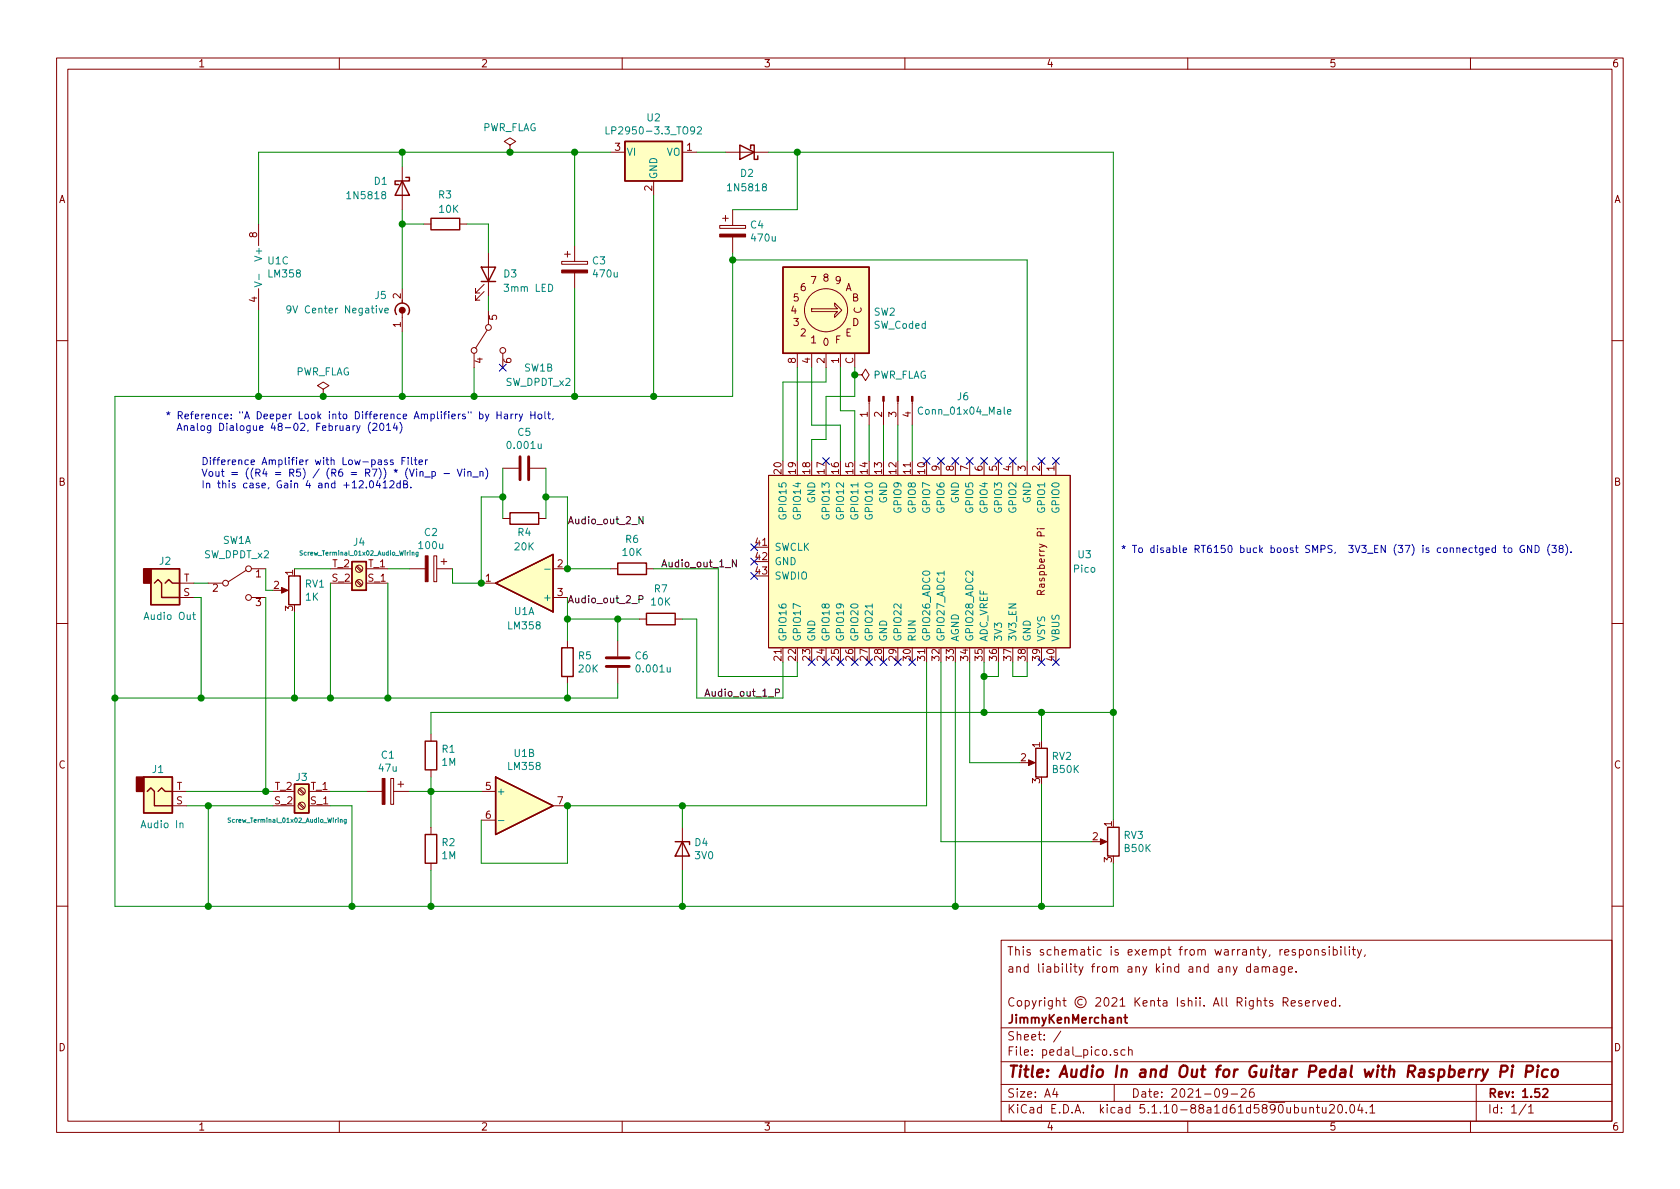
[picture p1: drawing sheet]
<svg xmlns="http://www.w3.org/2000/svg" width="297mm" height="210mm" viewBox="0 0 297 210" stroke-linecap="round" stroke-linejoin="round" font-family="sans-serif">
<g fill="none" stroke="#840000" stroke-width=".18">
<path d="M10 10.3h277v189.9h-277zM12 12.2h273v186.1h-273zM60 10.3v1.9M110 10.3v1.9M160 10.3v1.9M210 10.3v1.9M260 10.3v1.9M45.7 39.6v3.8M71.1 29.5v7.6M74.9 39.6h1.3M81.3 39.6h1.2M90.2 25.6l1-.6-1-.6-1 .6 1 .6v1.3"/>
<path d="M90.2 26.9h.1M107.9 26.9h2.6M115.6 32v2.5M120.6 26.9h2.6M127.3 39.9h4.5v.5h-4.5zM127.8 38.6h1M128.3 38.1v1M128.3 26.9h7.6M129.5 37.1v2.8M45.7 51v3.9M71.1 51v2.6M71.1 54.9v3.8"/>
<path d="M85.6 51.6l-1.5 1.5v-.8v.8h.7M85.6 50.3l-1.5 1.5v-.8v.8h.7M86.1 58.4l-2 3.2M86.4 44.7v7.6M86.4 54.9v2.5M99.3 46.2h4.6v.5h-4.6zM99.8 45h1M100.3 44.4v1.1M101.6 43.4v2.8M101.6 48.3v2.7M129.5 41.9v2.8M143.5 54.6h4.6l-.5-.5v-.5l1.2 1.3-1.2 1.2v-.5l.5-.5h-4.6z"/>
<path d="M10 60.2h2M57.1 68.8l1.1-.6-1.1-.6-1 .6 1 .6v1.3M57.1 70.1h.1M83.8 62.5v2.5M88.9 62.5v2.5M141 62.5v2.5M143.5 62.5v2.5M146 62.5v2.5M148.6 62.5v2.5M151.1 66.3h1.3l.6-1 .7 1-.7 1-.6-1M151.1 66.3h.1M151.1 62.5v2.5"/>
<path d="M153.7 71v4.2M156.2 71v4.2M158.7 71v4.2M161.3 71v4.2M285 60.2h2M76.7 98.3h.5v4.6h-.5zM78 99.3h1M78.5 98.8v1M88.9 91.7h1.3M88.9 82.8h2.8M93.7 82.8h2.8M95.2 91.7h1.3"/>
<path d="M135.9 84.1h53.3v30.4h-53.3zM166.4 81.5v2.6M168.9 81.5v2.6M171.4 81.5v2.6M174 81.5v2.6M176.5 81.5v2.6M179.1 81.5v2.6M181.6 81.5v2.6M183.4 93.5h.1M183.8 93.5h.9M184 94.8v-.6l-.2-.2-.3 .1-.1 .2v.5h1.3M184.1 81.5v2.6"/>
<path d="M186.7 81.5v2.6M10 110.3h2M31.7 103.1h2.6M31.7 105.7h2.6M36.8 103.1h2.6M43.6 100.8l-3.2 2.1M44.4 100.6h2.6M44.4 105.7h2.6M49.5 104.4h1M58.4 103.1h3.8M58.4 100.6h3.8M63 102.8l.8 .8"/>
<path d="M63 100.2l.8 .9M63.1 102.6l.9 .8M63.1 100.1l.9 .8M64.8 103.1h3.8M64.8 100.6h3.8M72.4 100.6h2.8M77.2 100.6h2.8M85.1 103.1h2.5M97.8 100.6h2.5M97.8 105.7h2.5M100.3 113.3v1.2M100.3 119.6v1.3"/>
<path d="M107.9 100.6h1.3M109.2 113.3v2.8M109.2 118.1v2.8M113 109.5h1.3M114.3 100.6h1.3M119.4 109.5h1.2M285 110.3h2M30.5 139.9h2.5M48.3 139.9h3.8M52.8 139.6l.9 .9M53 139.4l.8 .9M54.6 139.9h3.8"/>
<path d="M64.8 139.9h2.8M69.1 137.7h.5v4.5h-.5zM69.6 139.9h2.8M70.4 138.7h1M70.9 138.2v1M76.2 129.8v1.3M76.2 136.1v1.3M85.1 139.9h2.5M181.6 134.9h1M30.5 142.5h2.5M48.3 142.5h3.8M52.8 142.2l.9 .8"/>
<path d="M53 142l.8 .8M54.6 142.5h3.8M76.2 146.3v1.3M76.2 152.6v1.3M85.1 145h2.5M97.8 142.5h2.5M120.6 146.3v7.6M194.3 148.8h1M10 160.2h2M177 166.3h108v32h-108zM218.7 170.9l-.5 1.4-.2 .1M221.1 171l-.4-.1-.3 .3v.6l.3 .1h.4"/>
<path d="M221.1 170.4v1.5M221.8 171h.6l.1 .9M222.5 171.3l-.6 .1a.29 .29 0 0 0-.2 .2 .29 .29 0 0 0 .2 .3h.6M223.2 171.1l.2-.2 .3 .1 .1 .9M223.2 170.9v1M223.8 171.1a.36 .36 0 0 1 .3-.2 .36 .36 0 0 1 .4 .2v.8M225.2 171h.5l.1 .9M225.8 171.3l-.5 .1a.29 .29 0 0 0-.2 .2 .29 .29 0 0 0 .2 .3h.5M226.9 177.2l.7-.1 .1-.2v-.3l-.2-.2h-.6v1.5M227.2 170.9l-.1 1.4-.2 .1h-.4M227.2 171l-.5-.1-.3 .3 .1 .6 .2 .1h.5M227.2 177.2l.5 .7"/>
<path d="M227.8 171.4l.7-.1-.1-.3-.4-.1-.2 .2 .1 .8h.5M228.3 177.4l.7-.1v-.3l-.5-.1-.2 .2 .1 .7h.6M229.2 171.8v.1M229.7 168l.4-.1 .4 .3-.1 .6-.3 .1-.4-.1M229.7 167.9v1.5M230.1 177l-.3-.1-.2 .2 .1 .3 .4 .1v.3h-.5M230.8 177.4l.7-.1-.1-.3-.4-.1-.2 .2 .1 .7h.5M231.1 168l.2-.1 .4 .1v.8l-.2 .1-.4-.1zM232.2 176.9v1M232.4 168h.1a.37 .37 0 0 1 .6 .1v.8M232.4 167.9v1M232.6 176.9l-.4 .3"/>
<path d="M232.9 176.9l.4 1 .4-1M234.2 177.4l.7-.1-.1-.3-.4-.1-.2 .2v.7h.6M234.3 168l-.4-.1-.2 .2 .1 .2 .5 .2v.3h-.6M235 167.4v.2M235 167.9v1M235.7 168l.4-.1 .3 .3v.6l-.3 .1-.4-.1M235.7 167.4v1.5M236.1 177l-.4-.1-.3 .3 .1 .6 .2 .1 .4-.1M236.1 176.4v1.5M236.9 177.8v.1M237.1 167.4v.2M237.1 167.9v1"/>
<path d="M237.8 167.4v1.3l.2 .2M238.6 167.4v.2M238.6 167.9v1M239.1 167.9h.5M239.3 167.4v1.3l.3 .2M240 167.9l.4 1M240.7 167.9l-.5 1.4-.2 .1M241.4 168.8l-.2 .3M285 160.2h2M60 198.3v1.9M110 198.3v1.9M160 198.3v1.9"/>
<path d="M177 194.8h108M177 191.8h108M177 187.8h108M177 181.8h108M186.5 192.5l-.4 1h1M186.8 193v1M187.6 182.3l-1.3 2M197 191.8v3M197.6 185.7l-.4-.1-.2 .2 .1 .2 .5 .2v.3h-.6M198.9 185.7l-.4-.1-.3 .3 .1 .6h.6M199.5 185.7l.3-.1 .3 .1 .1 .9M199.5 185.1v1.5"/>
<path d="M210 198.3v1.9M217 193.2l-.1 .2a.48 .48 0 0 1-.6-.1v-.6a.48 .48 0 0 1 .6-.1l.1 .1a1.19 1.19 0 0 1-.2 1.2l-.5 .1M217.7 193.5h1.1M219.5 192.7l.2-.2h.3l.3 .2v.3v.2l-.9 .8h.9M221.6 192.5a.59 .59 0 0 0-.7 .7l.1 .7 .2 .1 .5-.1 .1-.5-.2-.2-.4-.1-.3 .3M231.6 196l.2-.2 .4 .1v.9M231.6 195.8v1M232.7 195.8h.6M232.9 195.3v1.3l.4 .2M233.8 195.8l.1 .9 .3 .1 .2-.1M234.4 195.8v1M235.1 195.5l.2-.2h.4l.2 .5-.9 1h.9"/>
<path d="M236.7 195.4l.3-.1a.94 .94 0 0 1 0 1.5h-.1a1 1 0 0 1-.2-1.4zM238 196.7v.1M238.8 195.5l.3-.2a.94 .94 0 0 1 0 1.5 .82 .82 0 0 1-.3-1.3zM240.4 195.2l-.3 1.1h.9M240.8 195.8v1M241.6 196.7v.1M242.2 195.8l.4-.5v1.5M242.2 196.8h.9M260 198.3v1.9M261 191.8v6.5M269.8 195.2l-1.2 2M270.3 195.8l.4-.5v1.5"/>
<path d="M270.3 196.8h.8"/>
<circle cx="86.4" cy="57.9" r=".51"/>
<circle cx="146" cy="54.9" r="3.8"/>
<circle cx="83.8" cy="62" r=".51"/>
<circle cx="88.9" cy="62" r=".51"/>
<circle cx="39.9" cy="103.1" r=".51"/>
<circle cx="43.9" cy="100.6" r=".51"/>
<circle cx="43.9" cy="105.7" r=".51"/>
<circle cx="63.5" cy="103.1" r=".63"/>
<circle cx="63.5" cy="100.6" r=".63"/>
<circle cx="53.3" cy="139.9" r=".63"/>
<circle cx="53.3" cy="142.5" r=".63"/>
</g>
<path d="M198.7 179.9h.6M199 179.4v1.3l.3 .2M272.8 192.7l.2-.2h.4l.3 .5-1 1h1" fill="none" stroke="#840000" stroke-width=".3"/>
<path d="M262.1 189.1l.4 1.3M263.1 189.1l-.9 1.8-.3 .2M265.3 189.5h.8a.58 .58 0 0 0 .4-.5 .58 .58 0 0 0-.3-.6h-.7l-.3 2M267.4 189.1l-.2 1.3M267.5 188.4l-.1 .1 .1 .1v-.2v.2M269.8 189.5h.8a.56 .56 0 0 0 .4-.5 .56 .56 0 0 0-.3-.6h-.7l-.3 2M271.9 189.1l-.2 1.3M272 188.4l-.1 .2 .2-.1-.1-.1-.1 .2M273.7 189.2a.68 .68 0 0 0-1 .3l-.1 .6 .2 .2 .1 .1 .6-.1M274.5 189.3a.53 .53 0 0 1 .6-.2 .53 .53 0 0 1 .4 .4l-.1 .6a.54 .54 0 0 1-.5 .4 .54 .54 0 0 1-.6-.4z" fill="none" stroke="#840000" stroke-width=".41"/>
<g fill="#840000" stroke="#840000" stroke-width=".18">
<path d="M127.3 41.4h4.5v.5h-4.5z"/>
<path d="M49.8 103.9l1.1 .5-1.1 .5z"/>
<path d="M161.2 70.1h.2v.9h-.2z"/>
<path d="M158.6 70.1h.3v.9h-.3z"/>
<path d="M156.1 70.1h.2v.9h-.2z"/>
<path d="M153.5 70.1h.3v.9h-.3z"/>
<path d="M67.6 137.7h.5v4.5h-.5z"/>
<path d="M181.9 134.4l1.1 .5-1.1 .5z"/>
<path d="M194.6 148.3l1.1 .5-1.1 .5z"/>
<path d="M75.2 98.3h.5v4.6h-.5z"/>
<path d="M99.3 47.7h4.6v.6h-4.6z"/>
</g>
<g fill="none" stroke="#840000" stroke-width=".25">
<path d="M71.1 32l1.3 2.5h-2.6zM71.8 31.4h.6v.6h-2.6v.6h.7M76.2 38.6h5.1v2h-5.1zM110.5 25h10.1v7h-10.1zM130.8 25.6l2.5 1.3-2.5 1.3zM132.7 26.3v-.7h.6v2.6h.7v-.6M70.1 55.6a1.27 1.27 0 0 1 .2-1.7 1.27 1.27 0 0 1 1.7 0 1.27 1.27 0 0 1 .1 1.7M85.1 47.2h2.5l-1.2 2.6zM85.1 49.8h2.5M138.4 47.2h15.3v15.3h-15.3zM62.2 99.3h2.6v5.1h-2.6zM90.2 90.7h5v2h-5z"/>
<path d="M109.2 99.6h5.1v2h-5.1zM26.7 100.6h5v6.3h-5zM27.3 103.1l.6-.6 .7 .6v2.6h3.1M29.2 103.1l.6-.6 .7 .6h1.2M51.1 101.8h2v5.1h-2zM87.6 103.1l10.2-5.1v10.2zM99.3 114.5h2v5.1h-2zM114.3 108.5h5.1v2h-5.1zM25.4 137.4h5.1v6.4h-5.1zM26 139.9l.7-.6 .6 .6v2.6h3.2M27.9 139.9l.7-.6 .6 .6h1.3M52.1 138.7h2.5v5.1h-2.5z"/>
<path d="M75.2 131.1h2v5h-2zM87.6 137.4l10.2 5.1-10.2 5.1zM183.1 132.3h2.1v5.1h-2.1zM75.2 147.6h2v5h-2zM119.4 148.8h2.5v.5M120.6 148.8l1.3 2.6h-2.5zM195.8 146.3h2.1v5.1h-2.1z"/>
</g>
<g fill="#ffffc2" stroke="#ffffc2" stroke-width=".18">
<path d="M62.2 99.3h2.6v5.1h-2.6z"/>
<path d="M26.7 100.6h5v6.3h-5z"/>
<path d="M87.6 137.4l10.2 5.1-10.2 5.1z"/>
<path d="M87.6 103.1l10.2-5.1v10.2z"/>
<path d="M135.9 84.1h53.3v30.4h-53.3z"/>
<path d="M52.1 138.7h2.5v5.1h-2.5z"/>
<path d="M138.4 47.2h15.3v15.3h-15.3z"/>
<path d="M25.4 137.4h5.1v6.4h-5.1z"/>
<path d="M110.5 25h10.1v7h-10.1z"/>
</g>
<g fill="none" stroke="#008484" stroke-width=".18">
<path d="M107.2 22.4v1.3h.5M123.3 22.5l.5-.1 .2 .4-.8 .9h.8M45 49.9l1.3 .4-1.3 .4M45.8 48.5v.9M51.4 54.6l-.2 .3h-.3l-.2-.3v-.4l.2-.1 .5 .1a.84 .84 0 0 1-.3 1.1h-.3M67 54.5l.3 .8 .3-.8M68 54.9l.7-.1-.1-.2-.4-.1-.2 .2 .1 .6h.5M178.1 72.8l.6-.1v-.2l-.4-.1-.2 .2 .1 .6h.5M53.5 97.4l-.4 .1a.35 .35 0 0 0 .3 .4v.2h-.4M72.9 97.7h.3v.5M72.9 97.7v.5M73.9 97.7v.6l-.1 .1h-.2"/>
<path d="M73.9 97.7h-.2l-.2 .1 .1 .3h.3M34.1 108.7h.4M34.2 108.3v1.1l.3 .1M96.3 100.7h1M154.2 106.8v.7M166.9 101v.7M31.8 145.7l.2-.2 .3 .1 .1 .8M40.8 144.7h-.4a.35 .35 0 0 0 .3 .4v.3h-.4M60.2 145l.3-.1v.5M60.2 144.9v.5M61.2 144.9v.6l-.1 .2-.2-.1M61.2 144.9h-.2l-.2 .2 .1 .3h.3"/>
<path d="M88.1 145.1h1"/>
</g>
<path d="M91.9 80.8v4M93.5 80.8v4M107.2 117.9h4.1M107.2 116.3h4.1" fill="none" stroke="#840000" stroke-width=".51"/>
<g fill="#840000" stroke="#840000" stroke-width=".25">
<path d="M25.4 100.6h1.3v2.5h-1.3z"/>
<path d="M24.1 137.4h1.3v2.5h-1.3z"/>
</g>
<circle cx="71.1" cy="54.9" r=".51" fill="#840000" stroke="#840000" stroke-width=".2"/>
<g fill="none" stroke="#008400" stroke-width=".18">
<path d="M71.1 39.6h3.8M71.1 26.9v2.6M71.1 37.1v13.9M82.5 39.6h3.9v5.1M101.6 26.9v16.5M107.9 26.9h-62.2v12.7M115.6 34.5v35.6M123.2 26.9h5.1M135.9 26.9h60.9v118.1M141 26.9v10.2h-11.5M45.7 54.9v15.2M71.1 58.7v11.4"/>
<path d="M86.4 52.3v2.6M101.6 51v19.1M129.5 44.7v25.4h-109.2v90.2h176.5v-7.7M129.5 46h52.1v35.5M83.8 65v5.1M141 65v16.5M143.5 65v10.2h5.1v6.3M146 65v2.6h-7.6v13.9M148.6 65v7.6h2.5v8.9M151.1 65v5.1h-5.1v7.6h-2.5v3.8M153.7 75.2v6.3M156.2 75.2v6.3"/>
<path d="M158.7 75.2v6.3M161.3 75.2v6.3M88.9 87.9h-3.8v15.2h-5.1v-2.5M88.9 82.8v8.9M96.5 87.9h3.8v12.7h7.6M96.5 82.8v8.9M34.3 103.1h2.5M34.3 105.7h1.3v17.7M47 100.6v3.8h1.3M47 105.7v34.2M52.1 108.2v15.2M52.1 100.6h6.3"/>
<path d="M58.4 103.1v20.3M68.6 100.6h3.8M68.6 103.1v20.3M100.3 109.5h12.7M100.3 105.7v7.6M109.2 109.5v3.8M115.6 100.6h11.4v19h14v-2.5M120.6 109.5h2.6v13.9h15.2v-6.3M163.8 117.1v25.4h-63.5v10.1h-15.2v-7.6M166.4 117.1v31.7h26.6M168.9 117.1v43.2M171.4 117.1v17.8h8.9"/>
<path d="M174 117.1v8.9M176.5 117.1v2.5h-2.5M179.1 117.1v2.5h2.5v-2.5M33 139.9h15.3M58.4 139.9h6.4M72.4 139.9h12.7M76.2 137.4v8.9M100.3 120.9v2.5M109.2 120.9v2.5h-88.9M184.1 126v5.1M184.1 138.7v21.6M196.8 126h-120.6v3.8"/>
<path d="M33 142.5h15.3M36.8 142.5v17.8M58.4 142.5h3.8v17.8M76.2 153.9v6.4M120.6 142.5v3.8M120.6 153.9v6.4"/>
</g>
<path d="M113.7 91.4v1.2l-.7-1.2v1.2M130.2 99v1.2l-.7-1.2v1.2M113 106l.6-.1v-.4l-.1-.2h-.5v1.3M137.1 122.5l.6-.1 .1-.4-.2-.2h-.5v1.3" fill="none" stroke="#000" stroke-width=".18"/>
<g fill="none" stroke="#0000c2" stroke-width=".18">
<path d="M62.4 75.3v.8M62.8 75.3l-.4 .2M63.1 75.3l.3 .8M63.7 75.3l-.4 1.1-.2 .1M65.5 74.7a1.4 1.4 0 0 0 0 1.9M65.9 75l.5-.2 .2 .2v.2v.2l-.7 .7h.7M67.3 75l.1-.2a.67 .67 0 0 1 .5 .7 .67 .67 0 0 1-.5 .6l-.2-.2-.1-.3zM68.4 75.2l.3-.4v1.3M68.4 76.1h.7M69.8 74.8l-.3 .9h.8M70.2 75.3v.8M70.7 74.7a1.4 1.4 0 0 1 0 1.9"/>
<path d="M84.8 73.3l.4-.1 .2 .3-.1 .5h-.5M84.8 72.8v1.3M85.8 73.2l.3 .9M86.4 73.2l-.4 1.2-.2 .1M87.9 72.8v1.3M87.9 73.4h.7M88.6 72.8v1.3M89.2 73.3h.5v.8M89.7 73.5l-.4 .1-.1 .2v.2h.5M90.3 73.2v.9M90.7 73.2l-.4 .3M91.1 73.2v.9"/>
<path d="M91.5 73.2l-.4 .3M91.8 73.2l.3 .9M92.4 73.2l-.4 1.2-.2 .1M93.9 73.4h.7M93.9 72.8v1.3M94.6 72.8v1.3M95.2 73.3l.4-.1 .2 .3-.1 .5-.3 .1-.3-.3zM96.3 72.8v1.1l.2 .2M96.8 73.2h.5M97 72.8v1.1l.3 .2M97.8 74l-.1 .2M65.4 85.1l.2-.1a.67 .67 0 0 1 .5 .6 .67 .67 0 0 1-.5 .7l-.2-.1-.1-.4z"/>
<path d="M66.8 85l-.3 .8h.8M67.1 85.4v.9M67.7 85.4l.4-.4v1.3M67.7 86.3h.8M68.5 81.4l-.4-.1-.1 .2v.2l.5 .1v.3h-.5M68.9 85.1l.5-.1 .2 .1 .1 .3-.1 .2-.7 .7h.8M69.5 81.4l-.3-.1-.2 .2 .1 .2 .4 .1v.3h-.5M70.8 85.5l-.4-.1-.2 .3 .1 .5h.5M70.8 85v1.3M71.1 81.5h.4M71.4 85.6h.5l.1-.2v-.3l-.6-.1v1.3h.5l.1-.1 .1-.4-.3-.2M71.7 80.9h-.6v1.3"/>
<path d="M72.2 80.9v.1M72.2 81.3v.9M72.6 86.2v.1M72.7 80.9v1.1l.2 .2M73.2 81.3h.5M73.4 80.9v1.1l.3 .2M73.7 83v.1M73.7 83.4v.8M74.1 81.7l.6-.1-.1-.2-.3-.1-.2 .2v.6h.5M74.3 83.5l.1-.1h.4v.8M74.3 83.4v.8M75.1 84.3h1"/>
<path d="M75.2 81.3v.9M75.6 81.3l-.4 .3M76.4 83.4h.4l.2 .2-.1 .6h-.5M76.4 83.4v1.3M78.5 83.7h1M80.8 83l.5 1.2 .4-1.2M82.1 83v.1M82.1 83.4v.8M82.7 83.5l.2-.1h.3l.1 .8M82.7 83.4v.8M83.6 84.3h1M84.9 83.5l.1-.1h.3l.1 .8"/>
<path d="M84.9 83.4v.8M85.9 82.8a1.47 1.47 0 0 1 0 1.9M262.7 97.3l.6-.1-.1-.3h-.3l-.2 .1 .1 .7h.4M264.4 96.9h-.4l-.2 .2 .1 .6h.5M264.4 96.4v1.3M265.8 96.9h.5M266 96.4v1.1l.3 .2M266.8 96.9h.3l.2 .1v.5l-.1 .2h-.3l-.2-.1-.1-.5zM269.5 96.5a.59 .59 0 0 0-.7 .6 .59 .59 0 0 0 .7 .6v-.5h-.2M270.8 96.4v1.3l-.7-1.3v1.3M271.4 96.4a.64 .64 0 0 1 .7 .7 .64 .64 0 0 1-.7 .6zM274 96.3a1.47 1.47 0 0 0 0 1.9"/>
<path d="M274.4 96.4h.8l-.4 .5 .3 .1v.6l-.2 .1-.5-.1M275.9 97l-.2-.1v-.3l.4-.2 .2 .2v.3l-.5 .1-.1 .2v.3l.2 .2h.2l.3-.2-.1-.4-.2-.1M276.8 96.3a1.47 1.47 0 0 1 0 1.9M277.8 97.6v.1"/>
</g>
<g fill="#008400" stroke="#008400" stroke-width=".25">
<circle cx="47" cy="139.9" r=".51"/>
<circle cx="100.3" cy="109.5" r=".51"/>
<circle cx="100.3" cy="142.5" r=".51"/>
<circle cx="85.1" cy="103.1" r=".51"/>
<circle cx="20.3" cy="123.4" r=".51"/>
<circle cx="115.6" cy="70.1" r=".51"/>
<circle cx="88.9" cy="87.9" r=".51"/>
<circle cx="101.6" cy="70.1" r=".51"/>
<circle cx="168.9" cy="160.3" r=".51"/>
<circle cx="52.1" cy="123.4" r=".51"/>
<circle cx="68.6" cy="123.4" r=".51"/>
<circle cx="58.4" cy="123.4" r=".51"/>
<circle cx="45.7" cy="70.1" r=".51"/>
<circle cx="57.2" cy="70.1" r=".51"/>
<circle cx="71.1" cy="26.9" r=".51"/>
<circle cx="71.1" cy="70.1" r=".51"/>
<circle cx="83.8" cy="70.1" r=".51"/>
<circle cx="184.2" cy="160.3" r=".51"/>
<circle cx="71.1" cy="39.6" r=".51"/>
<circle cx="101.6" cy="26.9" r=".51"/>
<circle cx="96.5" cy="87.9" r=".51"/>
<circle cx="120.7" cy="142.5" r=".51"/>
<circle cx="120.7" cy="160.3" r=".51"/>
<circle cx="174" cy="126" r=".51"/>
<circle cx="76.2" cy="160.3" r=".51"/>
<circle cx="76.2" cy="139.9" r=".51"/>
<circle cx="109.2" cy="109.5" r=".51"/>
<circle cx="100.3" cy="123.4" r=".51"/>
<circle cx="100.3" cy="100.6" r=".51"/>
<circle cx="90.2" cy="26.9" r=".51"/>
<circle cx="196.9" cy="126" r=".51"/>
<circle cx="184.2" cy="126" r=".51"/>
<circle cx="62.2" cy="160.3" r=".51"/>
<circle cx="36.8" cy="142.5" r=".51"/>
<circle cx="36.8" cy="160.3" r=".51"/>
<circle cx="141" cy="26.9" r=".51"/>
<circle cx="35.6" cy="123.4" r=".51"/>
<circle cx="174" cy="119.6" r=".51"/>
<circle cx="151.1" cy="66.3" r=".51"/>
<circle cx="129.5" cy="46" r=".51"/>
</g>
<g fill="none" stroke="#000084" stroke-width=".18">
<path d="M88.3 64.4l1.2 1.2M89.5 64.4l-1.2 1.2M132.7 98.7l1.3 1.2M132.7 96.2l1.3 1.2M134 98.7l-1.3 1.2M134 96.2l-1.3 1.2M145.4 80.9l1.3 1.2M146.7 80.9l-1.3 1.2M163.2 80.9l1.2 1.2M164.4 80.9l-1.2 1.2M165.8 80.9l1.2 1.2M167 80.9l-1.2 1.2"/>
<path d="M168.3 80.9l1.2 1.2M169.5 80.9l-1.2 1.2M170.8 80.9l1.3 1.2M172.1 80.9l-1.3 1.2M173.4 80.9l1.2 1.2M174.6 80.9l-1.2 1.2M175.9 80.9l1.2 1.2M177.1 80.9l-1.2 1.2M178.5 80.9l1.2 1.2M179.7 80.9l-1.2 1.2M183.5 80.9l1.3 1.2M184.8 80.9l-1.3 1.2"/>
<path d="M186.1 80.9l1.2 1.2M187.3 80.9l-1.2 1.2M132.7 101.2l1.3 1.3M134 101.2l-1.3 1.3M142.9 116.5l1.2 1.2M144.1 116.5l-1.2 1.2M145.4 116.5l1.3 1.2M146.7 116.5l-1.3 1.2M148 116.5l1.2 1.2M149.2 116.5l-1.2 1.2M150.5 116.5l1.2 1.2M151.7 116.5l-1.2 1.2"/>
<path d="M153.1 116.5l1.2 1.2M154.3 116.5l-1.2 1.2M155.6 116.5l1.2 1.2M156.8 116.5l-1.2 1.2M158.1 116.5l1.3 1.2M159.4 116.5l-1.3 1.2M160.7 116.5l1.2 1.2M161.9 116.5l-1.2 1.2M183.5 116.5l1.3 1.2M184.8 116.5l-1.3 1.2M186.1 116.5l1.2 1.2M187.3 116.5l-1.2 1.2"/>
</g>
<text font-size="2.8" fill="#840000" x="178" y="190.5">Title: Audio In and Out for Guitar Pedal with Raspberry Pi Pico</text>
<g font-size="2.1" fill="#840000">
<text x="178" y="172">and liability from any kind and any damage.</text>
<text x="178" y="169">This schematic is exempt from warranty, responsibility,</text>
<text x="178" y="178">Copyright © 2021 Kenta Ishii. All Rights Reserved.</text>
<text x="178" y="184">Sheet: /</text>
<text x="178" y="181">JimmyKenMerchant</text>
<text x="178" y="186.7">File: pedal_pico.sch</text>
<text x="178" y="196.9">KiCad E.D.A. kicad 5.1.10-88a1d61d5890ubuntu20.04.1</text>
<text x="178" y="194.1">Size: A4</text>
<text x="200" y="194.1">Date: 2021-09-26</text>
<text x="263" y="194.1">Rev: 1.52</text>
<text x="263" y="196.9">Id: 1/1</text>
</g>
<g font-size="1.8" fill="#840000">
<text x="35" y="11.9">1</text>
<text x="85" y="11.9">2</text>
<text x="135" y="11.9">3</text>
<text x="185" y="11.9">4</text>
<text x="235" y="11.9">5</text>
<text x="285" y="11.9">6</text>
<text x="108.7" y="26.7">3</text>
<text x="121.4" y="26.7">1</text>
<text x="10.4" y="35.9">A</text>
<text x="115.3" y="33.8" transform="rotate(-90 115.3 33.8)">2</text>
<text x="285.4" y="35.9">A</text>
<text x="45.5" y="42" transform="rotate(-90 45.5 42)">8</text>
<text x="45.5" y="53.4" transform="rotate(-90 45.5 53.4)">4</text>
<text x="70.9" y="52.8" transform="rotate(-90 70.9 52.8)">2</text>
<text x="140.3" y="53.3">5</text>
<text x="141.6" y="51.5">6</text>
<text x="143.4" y="50.2">7</text>
<text x="145.6" y="49.8">8</text>
<text x="147.7" y="50.2">9</text>
<text x="149.4" y="51.5">A</text>
<text x="150.6" y="53.3">B</text>
<text x="70.9" y="57.9" transform="rotate(-90 70.9 57.9)">1</text>
<text x="87.9" y="56.6" transform="rotate(-90 87.9 56.6)">5</text>
<text x="139.9" y="55.5">4</text>
<text x="140.3" y="57.7">3</text>
<text x="141.6" y="59.5">2</text>
<text x="149.5" y="59.5">E</text>
<text x="150.7" y="57.7">D</text>
<text x="152.3" y="55.5" transform="rotate(-90 152.3 55.5)">C</text>
<text x="85.3" y="64.2" transform="rotate(-90 85.3 64.2)">4</text>
<text x="90.4" y="64.2" transform="rotate(-90 90.4 64.2)">6</text>
<text x="140.7" y="64.2" transform="rotate(-90 140.7 64.2)">8</text>
<text x="143.3" y="64.2" transform="rotate(-90 143.3 64.2)">4</text>
<text x="143.4" y="60.7">1</text>
<text x="145.6" y="61.2">0 F</text>
<text x="145.8" y="64.2" transform="rotate(-90 145.8 64.2)">2</text>
<text x="148.3" y="64.2" transform="rotate(-90 148.3 64.2)">1</text>
<text x="150.9" y="64.4" transform="rotate(-90 150.9 64.4)">C</text>
<text x="153.4" y="73.8" transform="rotate(-90 153.4 73.8)">1</text>
<text x="156" y="73.8" transform="rotate(-90 156 73.8)">2</text>
<text x="158.5" y="73.8" transform="rotate(-90 158.5 73.8)">3</text>
<text x="161" y="73.8" transform="rotate(-90 161 73.8)">4</text>
<text x="138.2" y="83.8" transform="rotate(-90 138.2 83.8)">20</text>
<text x="140.7" y="83.8" transform="rotate(-90 140.7 83.8)">19</text>
<text x="143.3" y="83.8" transform="rotate(-90 143.3 83.8)">18</text>
<text x="145.8" y="83.8" transform="rotate(-90 145.8 83.8)">17</text>
<text x="148.3" y="83.8" transform="rotate(-90 148.3 83.8)">16</text>
<text x="150.9" y="83.8" transform="rotate(-90 150.9 83.8)">15</text>
<text x="153.4" y="83.8" transform="rotate(-90 153.4 83.8)">14</text>
<text x="156" y="83.8" transform="rotate(-90 156 83.8)">13</text>
<text x="158.5" y="83.8" transform="rotate(-90 158.5 83.8)">12</text>
<text x="161" y="83.8" transform="rotate(-90 161 83.8)">11</text>
<text x="163.6" y="83.8" transform="rotate(-90 163.6 83.8)">10</text>
<text x="166.1" y="83.3" transform="rotate(-90 166.1 83.3)">9</text>
<text x="168.7" y="83.3" transform="rotate(-90 168.7 83.3)">8</text>
<text x="171.2" y="83.3" transform="rotate(-90 171.2 83.3)">7</text>
<text x="173.7" y="83.3" transform="rotate(-90 173.7 83.3)">6</text>
<text x="176.3" y="83.3" transform="rotate(-90 176.3 83.3)">5</text>
<text x="178.8" y="83.3" transform="rotate(-90 178.8 83.3)">4</text>
<text x="181.4" y="83.3" transform="rotate(-90 181.4 83.3)">3</text>
<text x="183.9" y="83.3" transform="rotate(-90 183.9 83.3)">2</text>
<text x="186.4" y="83.3" transform="rotate(-90 186.4 83.3)">1</text>
<text x="10.4" y="85.9">B</text>
<text x="285.4" y="85.9">B</text>
<text x="51.8" y="101.7" transform="rotate(-90 51.8 101.7)">1</text>
<text x="58.8" y="100.3">T_2</text>
<text x="65.2" y="100.3">T_1</text>
<text x="98.6" y="100.3">2</text>
<text x="133.7" y="96.5">41</text>
<text x="133.7" y="99.1">42</text>
<text x="133.7" y="101.6">43</text>
<text x="32.4" y="105.4">S</text>
<text x="32.5" y="102.9">T</text>
<text x="37.6" y="104.6">2</text>
<text x="45.2" y="102.1">1</text>
<text x="45.2" y="107.2">3</text>
<text x="48.4" y="104.1">2</text>
<text x="58.8" y="102.9">S_2</text>
<text x="65.1" y="102.9">S_1</text>
<text x="85.9" y="102.9">1</text>
<text x="98.6" y="105.4">3</text>
<text x="184.7" y="104.8" transform="rotate(-90 184.7 104.8)">Raspberry Pi</text>
<text x="51.8" y="108" transform="rotate(-90 51.8 108)">3</text>
<text x="138.2" y="116.8" transform="rotate(-90 138.2 116.8)">21</text>
<text x="140.7" y="116.8" transform="rotate(-90 140.7 116.8)">22</text>
<text x="143.3" y="116.8" transform="rotate(-90 143.3 116.8)">23</text>
<text x="145.8" y="116.8" transform="rotate(-90 145.8 116.8)">24</text>
<text x="148.3" y="116.8" transform="rotate(-90 148.3 116.8)">25</text>
<text x="150.9" y="116.8" transform="rotate(-90 150.9 116.8)">26</text>
<text x="153.4" y="116.8" transform="rotate(-90 153.4 116.8)">27</text>
<text x="156" y="116.8" transform="rotate(-90 156 116.8)">28</text>
<text x="158.5" y="116.8" transform="rotate(-90 158.5 116.8)">29</text>
<text x="161" y="116.8" transform="rotate(-90 161 116.8)">30</text>
<text x="163.6" y="116.8" transform="rotate(-90 163.6 116.8)">31</text>
<text x="166.1" y="116.8" transform="rotate(-90 166.1 116.8)">32</text>
<text x="168.7" y="116.8" transform="rotate(-90 168.7 116.8)">33</text>
<text x="171.2" y="116.8" transform="rotate(-90 171.2 116.8)">34</text>
<text x="173.7" y="116.8" transform="rotate(-90 173.7 116.8)">35</text>
<text x="176.3" y="116.8" transform="rotate(-90 176.3 116.8)">36</text>
<text x="178.8" y="116.8" transform="rotate(-90 178.8 116.8)">37</text>
<text x="181.4" y="116.8" transform="rotate(-90 181.4 116.8)">38</text>
<text x="183.9" y="116.8" transform="rotate(-90 183.9 116.8)">39</text>
<text x="186.4" y="116.8" transform="rotate(-90 186.4 116.8)">40</text>
<text x="10.4" y="135.9">C</text>
<text x="180.5" y="134.6">2</text>
<text x="183.9" y="132.2" transform="rotate(-90 183.9 132.2)">1</text>
<text x="285.4" y="135.9">C</text>
<text x="31.2" y="142.2">S</text>
<text x="31.2" y="139.7">T</text>
<text x="48.6" y="142.2">S_2</text>
<text x="48.6" y="139.7">T_2</text>
<text x="54.9" y="142.2">S_1</text>
<text x="55" y="139.7">T_1</text>
<text x="85.9" y="139.7">5</text>
<text x="98.6" y="142.2">7</text>
<text x="183.9" y="138.5" transform="rotate(-90 183.9 138.5)">3</text>
<text x="85.9" y="144.8">6</text>
<text x="193.2" y="148.6">2</text>
<text x="196.6" y="146.1" transform="rotate(-90 196.6 146.1)">1</text>
<text x="196.6" y="152.5" transform="rotate(-90 196.6 152.5)">3</text>
<text x="10.4" y="185.9">D</text>
<text x="285.4" y="185.9">D</text>
<text x="35" y="199.9">1</text>
<text x="85" y="199.9">2</text>
<text x="135" y="199.9">3</text>
<text x="185" y="199.9">4</text>
<text x="235" y="199.9">5</text>
<text x="285" y="199.9">6</text>
</g>
<g font-size="1.8" fill="#008484">
<text x="85.2" y="23.2">PWR_FLAG</text>
<text x="108.3" y="23.8">LP2950-3.3_TO92</text>
<text x="114.5" y="21.5">U2</text>
<text x="110.7" y="27.6">VI</text>
<text x="117.8" y="27.6">VO</text>
<text x="61.7" y="35.2">1N5818</text>
<text x="66.2" y="32.7">D1</text>
<text x="77.6" y="35.1">R3</text>
<text x="116.2" y="31.7" transform="rotate(-90 116.2 31.7)">GND</text>
<text x="129" y="33.8">1N5818</text>
<text x="131" y="31.3">D2</text>
<text x="77.7" y="37.6">10K</text>
<text x="132.7" y="40.4">C4</text>
<text x="46.4" y="45.8" transform="rotate(-90 46.4 45.8)">V+</text>
<text x="47.4" y="46.8">U1C</text>
<text x="104.8" y="46.8">C3</text>
<text x="133" y="42.7">470u</text>
<text x="47.6" y="49.1">LM358</text>
<text x="66.3" y="52.9">J5</text>
<text x="89.1" y="49.1">D3</text>
<text x="89.4" y="51.6">3mm LED</text>
<text x="105.1" y="49.1">470u</text>
<text x="51.6" y="55.4">9V Center Negative</text>
<text x="154.5" y="55.8">SW2</text>
<text x="154.5" y="58.1">SW_Coded</text>
<text x="92.7" y="65.7">SW1B</text>
<text x="52.2" y="66.4">PWR_FLAG</text>
<text x="89.4" y="68.2">SW_DPDT_x2</text>
<text x="154.2" y="67">PWR_FLAG</text>
<text x="169.3" y="70.8">J6</text>
<text x="91.6" y="77.1">C5</text>
<text x="162.9" y="73.3">Conn_01x04_Male</text>
<text x="90" y="79.4">0.001u</text>
<text x="144.1" y="89" transform="rotate(-90 144.1 89)">GND</text>
<text x="156.8" y="89" transform="rotate(-90 156.8 89)">GND</text>
<text x="169.5" y="89" transform="rotate(-90 169.5 89)">GND</text>
<text x="182.2" y="89" transform="rotate(-90 182.2 89)">GND</text>
<text x="75.1" y="94.8">C2</text>
<text x="91.6" y="94.8">R4</text>
<text x="139.1" y="91.5" transform="rotate(-90 139.1 91.5)">GPIO15</text>
<text x="141.6" y="91.5" transform="rotate(-90 141.6 91.5)">GPIO14</text>
<text x="146.7" y="91.5" transform="rotate(-90 146.7 91.5)">GPIO13</text>
<text x="149.2" y="91.5" transform="rotate(-90 149.2 91.5)">GPIO12</text>
<text x="151.8" y="91.5" transform="rotate(-90 151.8 91.5)">GPIO11</text>
<text x="154.3" y="91.5" transform="rotate(-90 154.3 91.5)">GPIO10</text>
<text x="159.4" y="90.5" transform="rotate(-90 159.4 90.5)">GPIO9</text>
<text x="161.9" y="90.5" transform="rotate(-90 161.9 90.5)">GPIO8</text>
<text x="164.5" y="90.5" transform="rotate(-90 164.5 90.5)">GPIO7</text>
<text x="167" y="90.5" transform="rotate(-90 167 90.5)">GPIO6</text>
<text x="172.1" y="90.5" transform="rotate(-90 172.1 90.5)">GPIO5</text>
<text x="174.6" y="90.5" transform="rotate(-90 174.6 90.5)">GPIO4</text>
<text x="177.2" y="90.5" transform="rotate(-90 177.2 90.5)">GPIO3</text>
<text x="179.7" y="90.5" transform="rotate(-90 179.7 90.5)">GPIO2</text>
<text x="184.8" y="90.5" transform="rotate(-90 184.8 90.5)">GPIO1</text>
<text x="187.3" y="90.5" transform="rotate(-90 187.3 90.5)">GPIO0</text>
<text x="28.2" y="99.9">J2</text>
<text x="36.1" y="98.7">SW_DPDT_x2</text>
<text x="39.4" y="96.2">SW1A</text>
<text x="62.5" y="96.5">J4</text>
<text x="74.2" y="97.1">100u</text>
<text x="91.1" y="97.3">20K</text>
<text x="110.1" y="98.3">10K</text>
<text x="110.6" y="96">R6</text>
<text x="136.9" y="97.4">SWCLK</text>
<text x="136.9" y="99.9">GND</text>
<text x="189.9" y="101.3">Pico</text>
<text x="190.7" y="98.7">U3</text>
<text x="54" y="103.9">RV1</text>
<text x="54.1" y="106.2">1K</text>
<text x="96.6" y="106.3">+</text>
<text x="115.2" y="107.1">10K</text>
<text x="115.7" y="104.8">R7</text>
<text x="136.9" y="102.5">SWDIO</text>
<text x="25.8" y="109.6">Audio Out</text>
<text x="90" y="111.3">LM358</text>
<text x="90.9" y="108.8">U1A</text>
<text x="139.1" y="113.5" transform="rotate(-90 139.1 113.5)">GPIO16</text>
<text x="141.6" y="113.5" transform="rotate(-90 141.6 113.5)">GPIO17</text>
<text x="144.1" y="113.5" transform="rotate(-90 144.1 113.5)">GND</text>
<text x="146.7" y="113.5" transform="rotate(-90 146.7 113.5)">GPIO18</text>
<text x="149.2" y="113.5" transform="rotate(-90 149.2 113.5)">GPIO19</text>
<text x="151.8" y="113.5" transform="rotate(-90 151.8 113.5)">GPIO20</text>
<text x="154.3" y="113.5" transform="rotate(-90 154.3 113.5)">GPIO21</text>
<text x="156.8" y="113.5" transform="rotate(-90 156.8 113.5)">GND</text>
<text x="159.4" y="113.5" transform="rotate(-90 159.4 113.5)">GPIO22</text>
<text x="161.9" y="113.5" transform="rotate(-90 161.9 113.5)">RUN</text>
<text x="164.5" y="113.5" transform="rotate(-90 164.5 113.5)">GPIO26_ADC0</text>
<text x="167" y="113.5" transform="rotate(-90 167 113.5)">GPIO27_ADC1</text>
<text x="169.5" y="113.5" transform="rotate(-90 169.5 113.5)">AGND</text>
<text x="172.1" y="113.5" transform="rotate(-90 172.1 113.5)">GPIO28_ADC2</text>
<text x="174.6" y="113.5" transform="rotate(-90 174.6 113.5)">ADC_VREF</text>
<text x="177.2" y="113.5" transform="rotate(-90 177.2 113.5)">3V3</text>
<text x="179.7" y="113.5" transform="rotate(-90 179.7 113.5)">3V3_EN</text>
<text x="182.2" y="113.5" transform="rotate(-90 182.2 113.5)">GND</text>
<text x="184.8" y="113.5" transform="rotate(-90 184.8 113.5)">VSYS</text>
<text x="187.3" y="113.5" transform="rotate(-90 187.3 113.5)">VBUS</text>
<text x="102.3" y="116.6">R5</text>
<text x="102.4" y="118.9">20K</text>
<text x="112.3" y="116.6">C6</text>
<text x="112.8" y="118.9">0.001u</text>
<text x="27" y="136.7">J1</text>
<text x="67.1" y="136.5">47u</text>
<text x="67.5" y="134.2">C1</text>
<text x="78.2" y="135.4">1M</text>
<text x="78.2" y="133.1">R1</text>
<text x="90" y="136.2">LM358</text>
<text x="91" y="133.9">U1B</text>
<text x="186.1" y="134.4">RV2</text>
<text x="186.2" y="136.7">B50K</text>
<text x="52.4" y="138.1">J3</text>
<text x="87.8" y="140.6">+</text>
<text x="25.2" y="146.5">Audio In</text>
<text x="78.2" y="149.6">R2</text>
<text x="122.9" y="149.6">D4</text>
<text x="198.8" y="148.4">RV3</text>
<text x="78.2" y="151.9">1M</text>
<text x="122.9" y="151.9">3V0</text>
<text x="198.9" y="150.7">B50K</text>
</g>
<g font-size="1.8" fill="#0000c2">
<text x="29.2" y="74.1">* Reference: &quot;A Deeper Look into Difference Amplifiers&quot; by Harry Holt,</text>
<text x="30.2" y="76.2">Analog Dialogue 48-02, February (2014)</text>
<text x="35.6" y="82.2">Difference Amplifier with Low-pass Filter</text>
<text x="35.6" y="84.3">Vout = ((R4 = R5) / (R6 = R7)) * (Vin_p - Vin_n)</text>
<text x="35.6" y="86.4">In this case, Gain 4 and +12.0412dB.</text>
<text x="198.1" y="97.8">* To disable RT6150 buck boost SMPS, 3V3_EN (37) is connectged to GND (38).</text>
</g>
<g font-size="1.8">
<text x="100.3" y="92.7">Audio_out_2_N</text>
<text x="116.8" y="100.3">Audio_out_1_N</text>
<text x="100.3" y="106.7">Audio_out_2_P</text>
<text x="124.5" y="123.2">Audio_out_1_P</text>
</g>
<g font-size="1.1" fill="#008484">
<text x="53.6" y="98.2">Screw_Terminal_01x02_Audio_Wiring</text>
<text x="40.9" y="145.5">Screw_Terminal_01x02_Audio_Wiring</text>
</g>
</svg>
